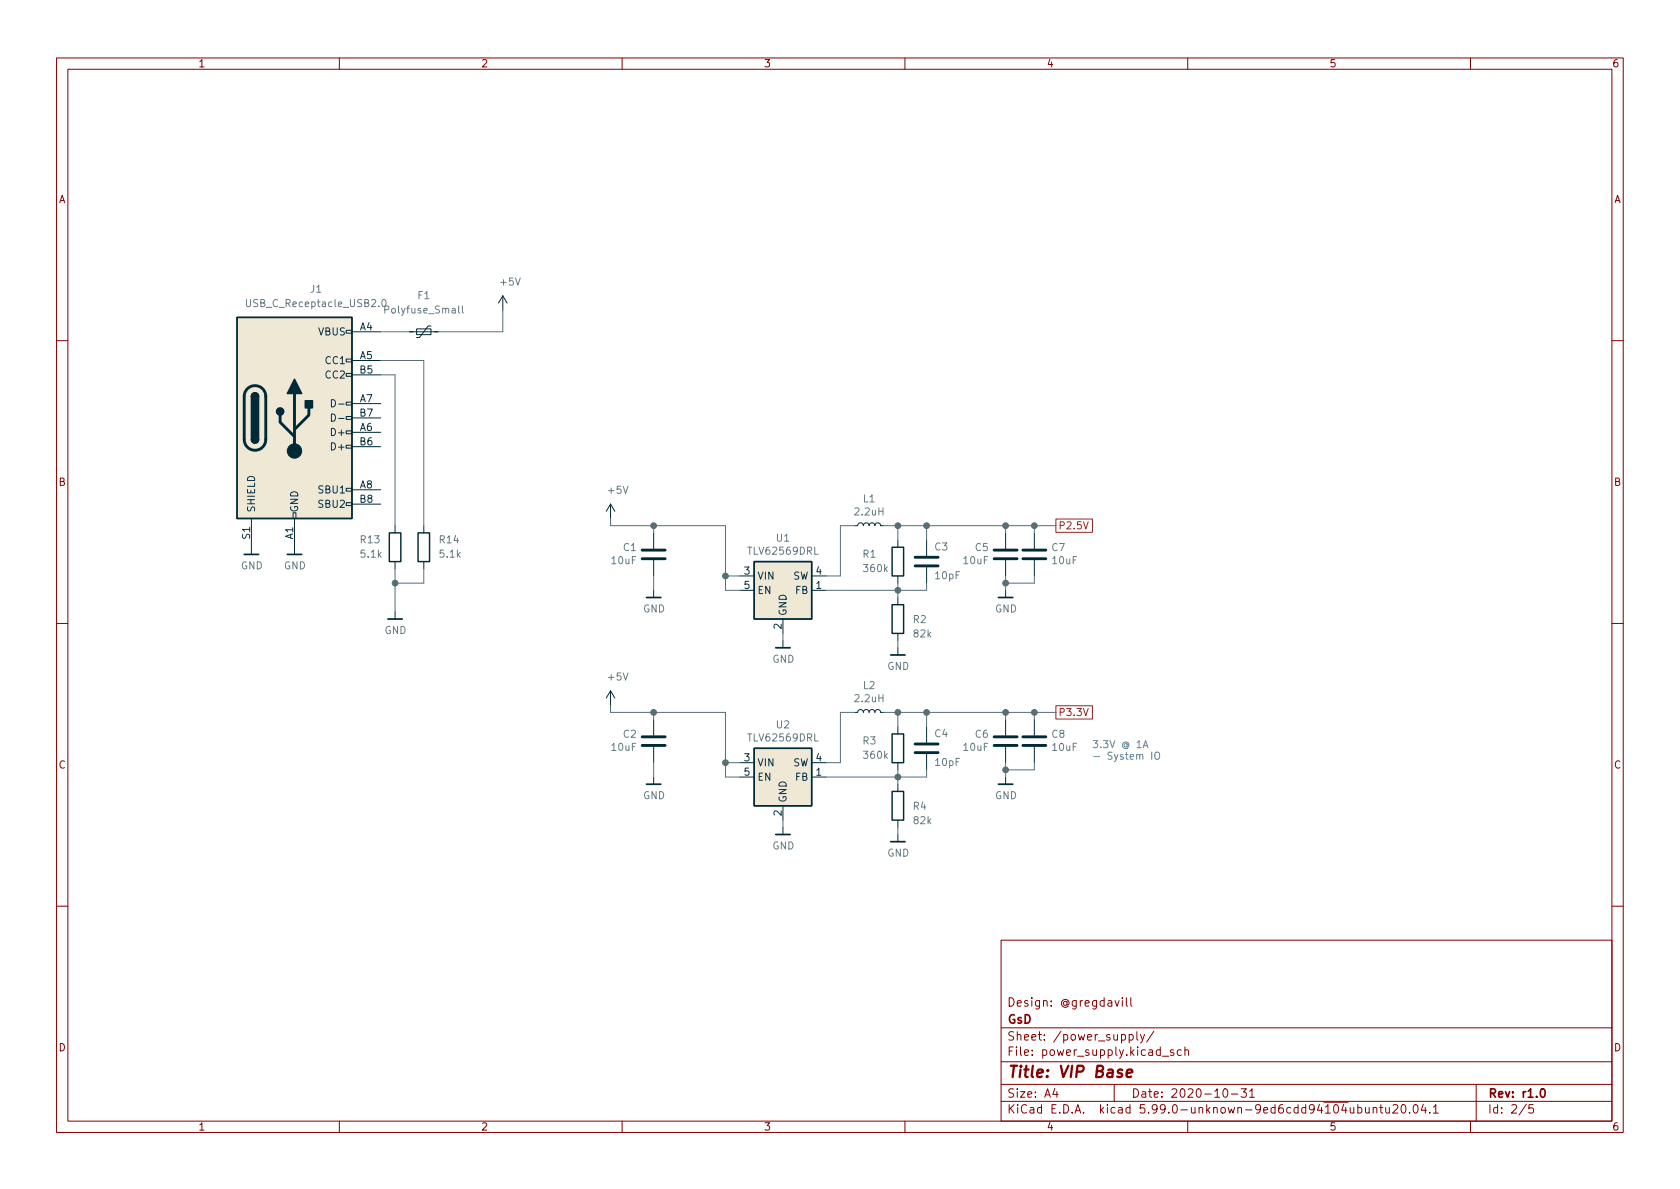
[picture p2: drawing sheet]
<svg xmlns="http://www.w3.org/2000/svg" width="297mm" height="210mm" viewBox="0 0 297 210" stroke-linecap="round" stroke-linejoin="round" font-family="sans-serif">
<g fill="none" stroke="#840000" stroke-width=".18">
<path d="M10 10.2h277v190.1h-277zM12 12.2h273v186.1h-273zM60 10.2v2M110 10.2v2M160 10.2v2M210 10.2v2M260 10.2v2M10 60.2h2M285 60.2h2M10 110.2h2M285 110.2h2M10 160.2h2"/>
<path d="M177 166.3h108v32h-108zM197.1 176.9l.4 1 .4-1M198.4 176.4v.2M198.4 176.9v1M199.1 176.4v1.3l.3 .2M199.9 176.4v1.3l.2 .2M285 160.2h2M60 198.3v2M110 198.3v2M160 198.3v2M177 194.8h108M177 191.8h108"/>
<path d="M177 187.8h108M177 181.8h108M186.5 192.5l-.4 1h1M186.9 193v1M197 191.8v3M199.6 183l.5-.1 .3 .3v.4l-.2 .3h-.6M199.6 182.9v1.5M201 182.4v1.3l.2 .2M201.6 182.9l.4 1M202.4 182.9l-.5 1.4-.3 .1M204 182.4l-1.3 1.9M205.5 186.8h1.1"/>
<path d="M207.5 185.7l-.4-.1-.2 .2 .1 .3 .5 .1v.4h-.6M208.9 185.7l-.5-.1-.3 .3v.4l.2 .3h.6M209.5 185.8l.2-.2 .4 .1v.9M209.5 185.1v1.5M210 198.3v2M216.4 192.6l.2-.1a.81 .81 0 0 1 .6 .7 .81 .81 0 0 1-.3 .8h-.2a.81 .81 0 0 1-.6-.6 .81 .81 0 0 1 .3-.8zM217.7 193.5h1.2M219.4 192.5h1l-.5 .6 .4 .1v.7l-.2 .1h-.5l-.2-.1M220.9 193l.5-.5v1.5M220.9 194h.9M242.8 196l.2-.2 .4 .1v.9M242.8 195.8v1"/>
<path d="M243.9 195.8h.6M244.1 195.3v1.3l.4 .2M245 195.8l.1 1h.3l.2-.1M245.6 195.8v1M246.3 195.5l.6-.2 .2 .2v.3l-.9 1h.9M247.9 195.4l.2-.1a.81 .81 0 0 1 .6 .7 .81 .81 0 0 1-.3 .8h-.2a.81 .81 0 0 1-.6-.6 .81 .81 0 0 1 .3-.8zM249.2 196.7v.1M250 195.5l.2-.2a.81 .81 0 0 1 .6 .7 .81 .81 0 0 1-.3 .8h-.1a.81 .81 0 0 1-.4-1.3zM251.6 195.3l-.3 1h.9M252 195.8v1M252.8 196.7v.1M253.4 195.8l.5-.5v1.5"/>
<path d="M253.4 196.8h.9M260 198.3v2M261 191.8v6.5M269.9 195.3l-1.3 1.9M271.1 195.3h-.7l-.1 .7 .2-.1 .5 .1 .2 .2-.1 .5-.2 .1-.6-.1"/>
</g>
<path d="M272.6 192.6l.1-.1a.81 .81 0 0 1 .6 .7 .81 .81 0 0 1-.3 .8h-.2a.82 .82 0 0 1-.5-.6 .82 .82 0 0 1 .3-.8z" fill="none" stroke="#840000" stroke-width=".3"/>
<path d="M199.2 189.8l1-.2-.1-.4-.5-.1-.3 .3-.1 1 .2 .1 .6-.1" fill="none" stroke="#840000" stroke-width=".4"/>
<g fill="#eee8d5" stroke="#eee8d5" stroke-width=".18">
<path d="M41.9 56.1h20.3v35.6h-20.3z"/>
<path d="M133.3 99.3h10.2v10.2h-10.2z"/>
<path d="M133.3 132.3h10.2v10.2h-10.2z"/>
</g>
<path d="M41.9 56.1h20.3v35.6h-20.3zM44.4 77.7a.64 .64 0 0 0 .7 .7 .64 .64 0 0 0 .6-.7M44.4 70.1a.64 .64 0 0 1 .7-.6 .64 .64 0 0 1 .6 .6M68.8 94.2h2.1v5.1h-2.1zM73.9 94.2h2v5.1h-2zM133.3 99.3h10.2v10.2h-10.2zM157.7 96.8h2.1v5h-2.1zM157.7 106.9h2.1v5.1h-2.1zM133.3 132.3h10.2v10.2h-10.2zM157.7 139.9h2.1v5.1h-2.1zM157.7 129.8h2.1v5.1h-2.1z" fill="none" stroke="#002b36" stroke-width=".25"/>
<g fill="none" stroke="#002b36" stroke-width=".51">
<path d="M43.7 68.8a1.91 1.91 0 0 1 2.1-.5 1.91 1.91 0 0 1 1.2 1.8v7.6a1.91 1.91 0 0 1-1.9 1.9 1.91 1.91 0 0 1-1.9-1.9v-7.8l.2-.6zM49.5 73.4v1.3l2.6 2.5M52.1 69.6v10.2M54.6 72.1v1.3l-2.5 2.5M113.5 97.3h4.1M113.5 98.8h4.1M161.8 98.5h4.1M175.8 97.3h4M175.8 98.8h4M180.8 97.3h4.1M180.8 98.8h4.1M161.8 100.1h4.1"/>
<path d="M113.5 130.3h4.1M113.5 131.8h4.1M161.8 131.6h4.1M161.8 133.1h4.1M175.8 130.3h4M175.8 131.8h4M180.8 130.3h4.1M180.8 131.8h4.1"/>
</g>
<g fill="#002b36" stroke="#002b36" stroke-width=".25">
<path d="M44.4 77.7h1.3a.64 .64 0 0 1-.6 .7 .64 .64 0 0 1-.7-.7z"/>
<path d="M44.6 69.7a.64 .64 0 0 1 .7-.2 .64 .64 0 0 1 .4 .6h-1.3z"/>
<path d="M44.4 70.1h1.3v7.6h-1.3z"/>
<path d="M54 70.9h1.2v1.2h-1.2z"/>
<path d="M52.1 67.1l1.2 2.5h-2.5z"/>
<circle cx="49.5" cy="72.8" r=".63"/>
</g>
<circle cx="52.1" cy="79.8" r="1.27" fill="#002b36" stroke="#002b36" stroke-width=".18"/>
<g fill="none" stroke="#002b36" stroke-width=".18">
<path d="M61.2 58.4h1v.5h-1zM62.2 58.7h5.1M72.4 58.7h5.1M73.7 58.2h2.5v1h-2.5zM76.2 57.7h-.5l-1.5 2h-.5M88.9 52.3l-.8 1.3M88.9 52.3v2.6M88.9 52.3l.8 1.3M61.2 78.7h1v.5h-1zM61.2 76.2h1v.5h-1zM61.2 73.7h1v.5h-1zM61.2 71.1h1v.5h-1z"/>
<path d="M61.2 66h1v.5h-1zM61.2 63.5h1v.5h-1zM62.2 63.7h5.1M62.2 76.4h5.1M62.2 71.4h5.1M62.2 66.3h5.1M62.2 79h5.1M62.2 73.9h5.1M44.4 91.7v6.3M51.8 90.7h.5v1h-.5zM52.1 91.7v6.3M61.2 88.9h1v.5h-1z"/>
<path d="M61.2 86.4h1v.5h-1zM62.2 86.6h5.1M62.2 89.1h5.1M69.8 93v1.2M69.8 99.3v1.3M74.9 93v1.2M74.9 99.3v1.3M107.9 89.1v2.6M107.9 89.1l-.7 1.3M107.9 89.1l.8 1.3M115.6 94.2v2.8M115.6 99.1v2.7"/>
<path d="M151.1 93h.5l.2-.4 .3-.1 .4 .1 .2 .4 .1-.4 .3-.1 .4 .1 .2 .4 .2-.5h.4l.3 .1 .1 .4 .1-.4 .4-.1 .4 .1 .1 .4h.5M158.7 95.5v1.3M163.8 95.5v2.8M177.8 94.2v2.8M177.8 99.1v2.7M182.9 94.2v2.8M182.9 99.1v2.7M69.8 108.2v1.3M115.6 104.4v1.3M130.8 104.4h2.5M130.8 101.8h2.5M138.4 109.5v2.5"/>
<path d="M138.4 113.3v1.2M143.5 104.4h2.5M143.5 101.8h2.5M158.7 101.8v1.3M158.7 105.7v1.2M158.7 112v1.3M158.7 114.5v1.3M163.8 100.3v2.8M177.8 104.4v1.3M107.9 122.2l-.7 1.2M107.9 122.2v2.5M107.9 122.2l.8 1.2"/>
<path d="M115.6 127.2v2.8M115.6 132.1v2.8M115.6 137.4v1.3M130.8 137.4h2.5M130.8 134.9h2.5M143.5 137.4h2.5M143.5 134.9h2.5M151.1 126h.5l.2-.4 .3-.1 .4 .1 .2 .4 .1-.3 .3-.2 .4 .1 .2 .4 .2-.4 .4-.1 .3 .2 .1 .3 .1-.4 .4-.1 .4 .1 .1 .4h.5M158.7 128.5v1.3M158.7 134.9v1.2M158.7 138.7v1.2M163.8 128.5v2.8"/>
<path d="M163.8 133.3v2.8M177.8 127.2v2.8M177.8 132.1v2.8M177.8 137.4v1.3M182.9 127.2v2.8M182.9 132.1v2.8M138.4 142.5v2.5M138.4 146.3v1.3M158.7 145v1.3M158.7 147.6v1.2"/>
</g>
<path d="M58.6 70.7a.64 .64 0 0 1 .7 .6 .64 .64 0 0 1-.7 .6zM58.6 73.2a.64 .64 0 0 1 .7 .6 .64 .64 0 0 1-.7 .7zM59.9 71.5h.9M59.9 74h.9" fill="none" stroke="#073642" stroke-width=".18"/>
<path d="M43.6 53v1l.2 .2h.3l.2-.2v-1M67.6 53.1l.2-.1a.68 .68 0 0 1 .5 .6 .68 .68 0 0 1-.5 .6l-.2-.1-.1-.4zM81.1 54.1v1.1l.2 .2M81.8 54.1v1.1l.1 .2" fill="none" stroke="#657b83" stroke-width=".18"/>
<path d="M43.2 98h2.5M50.8 98h2.5M68.6 109.5h2.5M114.3 105.7h2.5M137.2 114.5h2.5M157.5 115.8h2.5M176.5 105.7h2.6M114.3 138.7h2.5M176.5 138.7h2.6M137.2 147.6h2.5M157.5 148.8h2.5" fill="none" stroke="#002b36" stroke-width=".3"/>
<path d="M186.7 91.8h6.5v2.3h-6.5zM186.7 124.8h6.5v2.4h-6.5z" fill="none" stroke="#9f2523" stroke-width=".18"/>
<path d="M202.1 132.2l.5-1.2 .4 1.2M202.2 131.9h.7M203.6 133v1.3M204.2 133.2l.3-.2a.43 .43 0 0 1 .5 .4v.4a.42 .42 0 0 1-.4 .5 .42 .42 0 0 1-.4-.5z" fill="none" stroke="#268bd2" stroke-width=".18"/>
<g fill="none" stroke="#586e75" stroke-width=".18">
<path d="M67.3 58.7h5.1M88.9 54.9v3.8h-11.4M67.3 66.3h2.5v26.7M67.3 63.7h7.6v29.3M107.9 91.7v1.3h20.4v11.4h2.5M115.6 93v1.2M151.1 93h-2.5v8.8h-2.6M156.2 93h30.5M158.7 93v2.5M163.8 93v2.5M177.8 93v1.2M182.9 93v1.2"/>
<path d="M69.8 100.6v7.6M74.9 100.6v2.5h-5.1M115.6 101.8v2.6M128.3 101.8h2.5M138.4 112v1.3M158.7 103.1v2.6M158.7 113.3v1.2M163.8 103.1v1.3h-17.8M177.8 101.8v2.6M182.9 101.8v1.3h-5.1M107.9 124.7v1.3h20.4v11.4h2.5M115.6 126v1.2"/>
<path d="M115.6 134.9v2.5M128.3 134.9h2.5M151.1 126h-2.5v8.9h-2.6M156.2 126h30.5M158.7 126v2.5M158.7 136.1v2.6M163.8 126v2.5M163.8 136.1v1.3h-17.8M177.8 126v1.2M177.8 134.9v2.5M182.9 126v1.2M182.9 134.9v1.2h-5.1"/>
<path d="M138.4 145v1.3M158.7 146.3v1.3"/>
</g>
<g fill="#586e75" stroke="#586e75" stroke-width=".18">
<circle cx="128.3" cy="134.9" r=".51"/>
<circle cx="158.8" cy="126" r=".51"/>
<circle cx="163.8" cy="126" r=".51"/>
<circle cx="158.8" cy="137.4" r=".51"/>
<circle cx="115.6" cy="126" r=".51"/>
<circle cx="69.9" cy="103.1" r=".51"/>
<circle cx="128.3" cy="101.8" r=".51"/>
<circle cx="115.6" cy="93" r=".51"/>
<circle cx="158.8" cy="93" r=".51"/>
<circle cx="163.8" cy="93" r=".51"/>
<circle cx="158.8" cy="104.4" r=".51"/>
<circle cx="177.8" cy="93" r=".51"/>
<circle cx="177.8" cy="126" r=".51"/>
<circle cx="182.9" cy="93" r=".51"/>
<circle cx="177.8" cy="136.1" r=".51"/>
<circle cx="182.9" cy="126" r=".51"/>
<circle cx="177.8" cy="103.1" r=".51"/>
</g>
<text font-size="2.8" fill="#840000" x="178" y="190.6">Title: VIP Base</text>
<g font-size="2.1" fill="#840000">
<text x="178" y="178">Design: @gregdavill</text>
<text x="178" y="184">Sheet: /power_supply/</text>
<text x="178" y="181">GsD</text>
<text x="178" y="186.7">File: power_supply.kicad_sch</text>
<text x="178" y="196.9">KiCad E.D.A. kicad 5.99.0-unknown-9ed6cdd94~104~ubuntu20.04.1</text>
<text x="178" y="194.1">Size: A4</text>
<text x="200" y="194.1">Date: 2020-10-31</text>
<text x="263" y="194.1">Rev: r1.0</text>
<text x="263" y="196.9">Id: 2/5</text>
</g>
<g font-size="1.8" fill="#840000">
<text x="35" y="11.9">1</text>
<text x="85" y="11.9">2</text>
<text x="135" y="11.9">3</text>
<text x="185" y="11.9">4</text>
<text x="235" y="11.9">5</text>
<text x="285" y="11.9">6</text>
<text x="10.3" y="35.9">A</text>
<text x="285.3" y="35.9">A</text>
<text x="10.3" y="85.9">B</text>
<text x="285.3" y="85.9">B</text>
<text x="10.3" y="135.9">C</text>
<text x="285.3" y="135.9">C</text>
<text x="10.3" y="185.9">D</text>
<text x="285.3" y="185.9">D</text>
<text x="35" y="199.9">1</text>
<text x="85" y="199.9">2</text>
<text x="135" y="199.9">3</text>
<text x="185" y="199.9">4</text>
<text x="235" y="199.9">5</text>
<text x="285" y="199.9">6</text>
</g>
<g font-size="1.8" fill="#657b83">
<text x="54.9" y="51.8">J1</text>
<text x="73.9" y="52.9">F1</text>
<text x="88.6" y="50.5">+5V</text>
<text x="44.1" y="54.3">USB_C_Receptacle_USB2.0</text>
<text x="68.4" y="55.4">Polyfuse_Small</text>
<text x="107.6" y="87.3">+5V</text>
<text x="152.6" y="88.8">L1</text>
<text x="137.3" y="95.8">U1</text>
<text x="151.3" y="91.1">2.2uH</text>
<text x="42.6" y="100.7">GND</text>
<text x="50.2" y="100.7">GND</text>
<text x="63.8" y="96.1">R13</text>
<text x="63.9" y="98.6">5.1k</text>
<text x="77.8" y="96.1">R14</text>
<text x="77.9" y="98.6">5.1k</text>
<text x="108.2" y="99.7">10uF</text>
<text x="110.2" y="97.4">C1</text>
<text x="132.5" y="98.1">TLV62569DRL</text>
<text x="152.6" y="98.6">R1</text>
<text x="152.8" y="101.1">360k</text>
<text x="165.3" y="97.3">C3</text>
<text x="170.4" y="99.7">10uF</text>
<text x="172.5" y="97.4">C5</text>
<text x="186" y="97.4">C7</text>
<text x="186.1" y="99.7">10uF</text>
<text x="165.4" y="102.4">10pF</text>
<text x="68" y="112.1">GND</text>
<text x="113.7" y="108.3">GND</text>
<text x="161.5" y="110.2">R2</text>
<text x="161.6" y="112.7">82k</text>
<text x="175.9" y="108.3">GND</text>
<text x="136.5" y="117.2">GND</text>
<text x="156.9" y="118.5">GND</text>
<text x="107.6" y="120.3">+5V</text>
<text x="151.3" y="124.2">2.2uH</text>
<text x="152.6" y="121.8">L2</text>
<text x="110.2" y="130.5">C2</text>
<text x="132.5" y="131.1">TLV62569DRL</text>
<text x="137.3" y="128.8">U2</text>
<text x="152.6" y="131.6">R3</text>
<text x="165.3" y="130.4">C4</text>
<text x="172.5" y="130.5">C6</text>
<text x="186" y="130.5">C8</text>
<text x="108.2" y="132.8">10uF</text>
<text x="152.8" y="134.2">360k</text>
<text x="165.4" y="135.4">10pF</text>
<text x="170.4" y="132.8">10uF</text>
<text x="186.1" y="132.8">10uF</text>
<text x="113.7" y="141.3">GND</text>
<text x="161.5" y="143.2">R4</text>
<text x="175.9" y="141.3">GND</text>
<text x="161.6" y="145.7">82k</text>
<text x="136.5" y="150.2">GND</text>
<text x="156.9" y="151.5">GND</text>
</g>
<g font-size="1.8" fill="#073642">
<text x="56.3" y="59.3">VBUS</text>
<text x="63.6" y="58.4">A4</text>
<text x="57.7" y="64.4">CC1</text>
<text x="63.6" y="63.5">A5</text>
<text x="57.7" y="66.9">CC2</text>
<text x="63.6" y="71.1">A7</text>
<text x="63.6" y="66">B5</text>
<text x="58.9" y="77.1">D+</text>
<text x="63.6" y="76.2">A6</text>
<text x="63.6" y="73.7">B7</text>
<text x="58.9" y="79.6">D+</text>
<text x="63.6" y="78.7">B6</text>
<text x="56.5" y="87.2">SBU1</text>
<text x="56.5" y="89.8">SBU2</text>
<text x="63.6" y="86.4">A8</text>
<text x="63.6" y="88.9">B8</text>
<text x="44.2" y="95.3" transform="rotate(-90 44.2 95.3)">S1</text>
<text x="45.1" y="90.7" transform="rotate(-90 45.1 90.7)">SHIELD</text>
<text x="51.8" y="95.4" transform="rotate(-90 51.8 95.4)">A1</text>
<text x="52.7" y="90.7" transform="rotate(-90 52.7 90.7)">GND</text>
<text x="131.6" y="101.6">3</text>
<text x="144.3" y="101.6">4</text>
<text x="131.6" y="104.1">5</text>
<text x="133.9" y="102.5">VIN</text>
<text x="133.9" y="105">EN</text>
<text x="140.2" y="102.5">SW</text>
<text x="140.6" y="105">FB</text>
<text x="144.3" y="104.1">1</text>
<text x="138.2" y="111.2" transform="rotate(-90 138.2 111.2)">2</text>
<text x="139.1" y="109" transform="rotate(-90 139.1 109)">GND</text>
<text x="131.6" y="134.6">3</text>
<text x="131.6" y="137.2">5</text>
<text x="133.9" y="135.5">VIN</text>
<text x="140.2" y="135.5">SW</text>
<text x="144.3" y="137.2">1</text>
<text x="144.3" y="134.6">4</text>
<text x="133.9" y="138">EN</text>
<text x="139.1" y="142" transform="rotate(-90 139.1 142)">GND</text>
<text x="140.6" y="138">FB</text>
<text x="138.2" y="144.3" transform="rotate(-90 138.2 144.3)">2</text>
</g>
<g font-size="1.8" fill="#9f2523">
<text x="187.1" y="93.6">P2.5V</text>
<text x="187.1" y="126.6">P3.3V</text>
</g>
<g font-size="1.8" fill="#268bd2">
<text x="193" y="132.3">3.3V @ 1A</text>
<text x="193" y="134.3">- System IO</text>
</g>
</svg>
